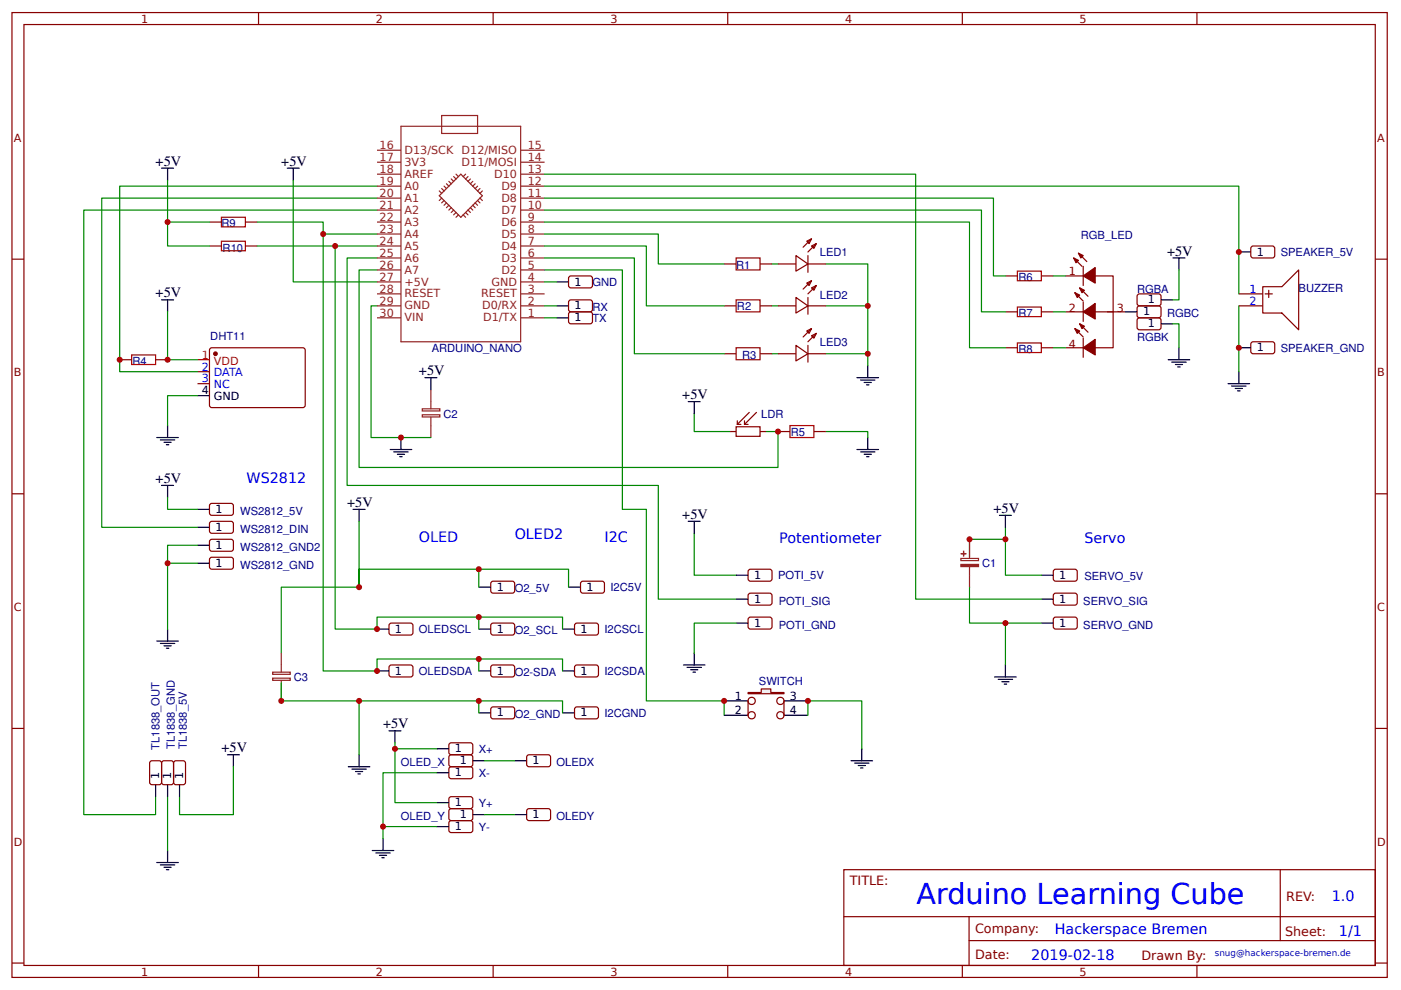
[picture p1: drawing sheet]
<svg xmlns="http://www.w3.org/2000/svg" width="310mm" height="219mm" viewBox="0 0 310 219" stroke-linecap="round" stroke-linejoin="round" font-family="sans-serif">
<g fill="none" stroke="#800" stroke-width=".26">
<path d="M2.6 2.8h304.1v213.2h-304.1zM5.3 5.4h298.7v208h-298.7zM57.1 2.8v2.6M109 2.8v2.6M160.9 2.8v2.6M212.7 2.8v2.6M264.6 2.8v2.6M2.6 57.3h2.7M46.3 49.1h2.6M46.3 54.4h2.6M54.2 49.1h2.7M54.2 54.4h2.7"/>
<path d="M160.1 58.3h2.6M168 58.3h2.7M172 58.3h3.9M175.9 56.5l2.7 1.8-2.7 1.6zM178.3 53.3l1.1-.5-.5 1zM178.6 58.3h4M178.6 56.5v3.7M179.4 54.4l1-.6-.5 1.1zM179.4 52.8l-1.9 1.8M180.4 53.8l-1.8 1.9M237.3 57l1.9 1.9M238.4 56l1.8 1.8"/>
<path d="M239.4 58.9v4.2M276.6 54.6l.4-.2h4.5l.3 .5-.1 1.9-.4 .2-4.5-.1-.3-.4zM304 57.3h2.7M26.5 79.5h2.6M34.4 79.5h2.6M46.4 77.1l.4-.2h20.4l.3 .5-.1 12.4-.5 .3-20.3-.1-.3-.4zM160.1 67.6h2.6M160.1 78.2h2.6M168 67.6h2.7M168 78.2h2.7M172 67.6h3.9M172 78.2h3.9"/>
<path d="M175.9 65.7l2.7 1.9-2.7 1.6zM175.9 76.3l2.7 1.9-2.7 1.6zM178.3 62.6l1.1-.6-.5 1.1zM178.3 73.2l1.1-.6-.5 1.1zM178.6 65.7v3.8M178.6 76.3v3.7M178.6 67.6h4M178.6 78.2h4M179.4 63.6l1-.5-.5 1.1zM179.4 74.2l1-.5-.5 1zM179.4 62l-1.9 1.9M179.4 72.6l-1.9 1.9"/>
<path d="M180.4 63.1l-1.8 1.9M180.4 73.7l-1.8 1.8M222.2 68.9h2.7M222.2 61h2.7M222.2 76.9h2.7M230.2 68.9h2.6M230.2 61h2.6M230.2 76.9h2.6M235.5 68.9h3.9M235.5 61h3.9M235.5 76.9h3.9M237.6 64.7l1.8 1.8"/>
<path d="M237.6 72.6l1.8 1.9M238.7 63.6l1.8 1.9M238.7 71.6l1.8 1.8M239.4 66.8v4.2M239.4 74.7v4.3M242.1 61h4v15.9h-4M242.1 68.9h6.6M276.6 75.8l.4-.3 4.5 .1 .3 .5-.1 1.8-.4 .3-4.5-.1-.3-.4zM43.7 82.2h2.6M43.7 84.8h2.6M172 95.4h2.6M179.9 95.4h2.7"/>
<path d="M2.6 109.1h2.7M46.6 111.3h4.7l.3 .5-.1 1.8-.4 .3-4.5-.1-.3-.4v-1.6zM46.6 115.3h4.7l.3 .5-.1 1.8-.4 .3-4.5-.1-.3-.5v-1.5zM46.6 119.3h4.7l.3 .4-.1 1.9-.4 .2h-4.5l-.3-.5v-1.6zM304 109.1h2.7M46.6 123.2h4.7l.3 .5-.1 1.8-.4 .3-4.5-.1-.3-.4v-1.6zM86.1 138l.4-.3 4.5 .1 .3 .4-.1 1.9-.4 .3-4.5-.1-.3-.5zM108.6 128.7l.4-.2h4.5l.3 .5-.1 1.8-.5 .3-4.5-.1-.2-.4zM108.6 138l.4-.3 4.5 .1 .3 .4-.1 1.9-.5 .3-4.5-.1-.2-.5zM127.3 137.8h4.7l.3 .4-.1 1.9-.4 .3-4.5-.1-.3-.5v-1.6zM128.4 128.7l.5-.2h4.5l.2 .5-.1 1.8-.4 .3-4.5-.1-.3-.4zM165.4 126.1l.5-.3 4.5 .1 .3 .4-.1 1.9-.5 .3-4.5-.1-.2-.5z"/>
<path d="M165.4 131.4l.5-.3 4.5 .1 .3 .4-.1 1.9-.5 .2h-4.5l-.2-.5zM165.4 136.7l.5-.3 4.5 .1 .3 .4-.1 1.9-.5 .2h-4.5l-.2-.5zM232.9 126.1l.5-.3 4.5 .1 .2 .4v1.9l-.5 .3-4.5-.1-.3-.5zM232.9 131.4l.5-.3 4.5 .1 .2 .4v1.9l-.5 .2h-4.5l-.3-.5zM232.9 136.7l.5-.3 4.5 .1 .2 .4v1.9l-.5 .2h-4.5l-.3-.5zM86.3 147h4.7l.3 .5-.1 1.9-.4 .2-4.5-.1-.3-.4v-1.6zM108.6 147.2l.4-.2h4.5l.3 .5-.1 1.9-.5 .2-4.5-.1-.2-.4zM108.6 156.5l.4-.3 4.5 .1 .3 .5-.1 1.8-.5 .3-4.5-.1-.2-.4zM127.1 156.5l.4-.3 4.5 .1 .3 .5-.1 1.8-.4 .3-4.5-.1-.3-.4zM127.3 147h4.7l.3 .5-.1 1.9-.4 .2-4.5-.1-.3-.4v-1.6zM2.6 161h2.7M116.5 167.1l.4-.3 4.5 .1 .3 .4-.1 1.9-.4 .3-4.5-.1-.3-.5z"/>
<path d="M116.5 179l.4-.3 4.5 .1 .3 .5-.1 1.8-.4 .3-4.5-.1-.3-.5zM304 161h2.7M186.5 192.2h117.5v21.2h-117.5zM283 192.2v15.7M2.6 212.9h2.7M57.1 213.4v2.6M109 213.4v2.6M160.9 213.4v2.6M186.6 202.6h117.3M212.7 213.4v2.6M214.2 207.9h89.7M214.2 202.6v10.6"/>
<path d="M264.6 213.4v2.6M304 212.9h2.7"/>
</g>
<g fill="none" stroke="#000" stroke-width=".26">
<path d="M35.7 37.2h2.7M37 37.2v2.6M63.5 37.2h2.6M64.8 37.2v2.6M259.3 57h2.6M260.6 57v2.7M273.8 55.7h2.7M35.7 66.3h2.7M37 66.3v2.6M273.8 76.9h2.7M34.7 96.7h4.7M35.5 97.2h3.1"/>
<path d="M36.2 97.8h1.6M36.8 98.3h.5M37 94.1v2.6M43.7 87.4h2.6M86.3 99.4h4.7M87 99.9h3.2M88.6 96.7v2.7M93.9 83.5h2.7M95.2 83.5v2.6M152.1 88.8h2.7M153.5 88.8v2.6M189.4 83.5h4.8"/>
<path d="M189.4 99.4h4.8M190.2 84h3.2M190.2 99.9h3.2M191 84.5h1.6M191.6 85.1h.5M191.8 80.8v2.7M191.8 96.7v2.7M271.5 84.8h4.7M272.3 85.3h3.1M273 85.9h1.6M273.6 86.4h.5M273.8 82.2v2.6"/>
<path d="M35.7 107.3h2.7M37 107.3v2.6M43.7 112.6h2.6M43.7 116.5h2.6M78.1 112.6h2.6M79.4 112.6v2.6M87.8 100.4h1.6M88.4 100.9h.5M152.1 115.2h2.7M153.5 115.2v2.7M191 100.4h1.6M191.6 100.9h.5"/>
<path d="M220.9 113.9h2.7M222.2 113.9v2.6M37 139v2.7M43.7 120.5h2.6M43.7 124.5h2.6M83.3 139h2.7M105.8 139h2.7M105.8 129.8h2.7M124.4 139h2.6M125.7 129.8h2.6M162.7 127.1h2.7M162.7 132.4h2.7"/>
<path d="M162.7 137.7h2.7M230.2 127.1h2.6M230.2 132.4h2.6M230.2 137.7h2.6M34.7 141.7h4.7M35.5 142.2h3.1M36.2 142.7h1.6M36.8 143.3h.5M83.3 148.3h2.7M105.8 148.3h2.7M105.8 157.6h2.7M124.4 148.3h2.6"/>
<path d="M124.4 157.6h2.6M151.1 147h4.7M151.9 147.5h3.1M152.7 148h1.6M153.2 148.6h.5M153.5 144.3v2.7M160.1 154.9h5.3M160.1 158.1h5.3M219.9 149.6h4.7M220.7 150.2h3.1M221.5 150.7h1.5M222 151.2h.5"/>
<path d="M222.2 147v2.6M77 169.5h4.8M77.8 170h3.2M78.6 170.5h1.6M79.1 171.1h.5M79.4 166.8v2.7M113.8 168.1h2.6M188.1 168.1h4.8M188.9 168.7h3.2M189.7 169.2h1.6M190.2 169.7h.6M190.5 165.5v2.6"/>
<path d="M113.8 180h2.6"/>
</g>
<g fill="none" stroke="#080" stroke-width=".26">
<path d="M37 39.8v9.3h9.3M64.8 39.8v22.5h18.5M120.4 38.5h82v93.9h27.8M37 49.1v5.3h9.3M56.9 49.1h14.5v2.6M56.9 54.4h17.2M83.3 59.7h-3.9v43.6h92.6v-7.9h-2.7M83.3 57h-6.6v50.3h68.8v25.1h17.2M83.3 54.4h-9.2v84.6h9.2v-2.6h41.1v2.6M83.3 51.7h-11.9v96.6h11.9v-2.6h41.1v2.6M83.3 41.1h-56.8v41.1h17.2M83.3 43.8h-60.8v72.7h21.2"/>
<path d="M120.4 59.7h17.2v52.9h5.3v42.3h17.2v3.2M120.4 57h19.8v21.2h19.9M120.4 54.4h22.5v13.2h17.2M120.4 49.1h93.9v27.8h7.9M120.4 46.4h96.6v22.5h5.2M120.4 43.8h99.2v17.2h2.6M120.4 41.1h153.4v23.9M120.4 51.7h25.1v6.6h14.6M170.7 58.3h1.3M182.6 58.3h9.2v22.5M37 68.9v10.6h6.7M83.3 67.6h-1.3v29.1h13.2"/>
<path d="M170.7 67.6h1.3M170.7 78.2h1.3M182.6 67.6h9.2M182.6 78.2h9.2M232.8 61h2.7M232.8 68.9h2.7M232.8 76.9h2.7M273.8 67.6v14.6M43.7 87.4h-6.7v6.7M153.5 91.4v4h7.9M182.6 95.4h9.2v1.3M37 109.9v2.7h6.7"/>
<path d="M79.4 115.2v14.6v-4h46.3v4M153.5 117.9v9.2h9.2M222.2 116.5v10.6h8M222.2 119.2h-7.9v4M43.7 124.5h-6.7v14.5M43.7 120.5h-6.7v4M79.4 129.8h-17.2v14.5M105.8 125.8v4M105.8 136.4v2.6M162.7 137.7h-9.2v6.6M214.3 129.8v7.9h7.9M230.2 137.7h-8v9.3"/>
<path d="M62.2 150.9v4h17.2M105.8 145.7v2.6M105.8 154.9v2.7M124.4 157.6v-2.7h-45v11.9"/>
</g>
<path d="M48.9 48h5.3v2.1h-5.3zM48.9 53.3h5.3v2.1h-5.3zM162.7 57h5.3v2.7h-5.3zM224.9 59.9h5.3v2.1h-5.3zM29.1 78.4h5.3v2.2h-5.3zM162.7 66.3h5.3v2.6h-5.3zM162.7 76.9h5.3v2.6h-5.3zM224.9 67.9h5.3v2.1h-5.3zM224.9 75.8h5.3v2.1h-5.3zM174.6 94.1h5.3v2.6h-5.3z" fill="none" stroke="#a00000" stroke-width=".26"/>
<g fill="none" stroke="#8d2323" stroke-width=".26">
<path d="M83.3 35.9h5.3M83.3 38.5h5.3M83.3 33.2h5.3M88.6 27.9h26.5v47.6h-26.5zM97.6 25.5h8v4h-8zM99.7 39.6l.6 .5M100.3 39l.5 .6M100.8 38.5l.5 .5M102.9 38.5l-.5 .5M103.5 39l-.6 .6M104 39.6l-.5 .5M115.1 35.9h5.3"/>
<path d="M115.1 38.5h5.3M115.1 33.2h5.3M83.3 41.1h5.3M83.3 43.8h5.3M83.3 46.4h5.3M83.3 49.1h5.3M83.3 51.7h5.3M83.3 54.4h5.3M83.3 57h5.3M83.3 59.7h5.3M97.1 43.3l4.8-4.8 4.7 4.8-4.7 4.7zM97.1 42.2l.5 .5"/>
<path d="M97.6 41.7l.6 .5M97.6 43.8l-.5 .5M98.2 41.1l.5 .6M98.2 44.3l-.6 .5M98.7 40.6l.5 .5M98.7 44.8l-.5 .6M99.2 40.1l.5 .5M99.2 45.4l-.5 .5M99.7 45.9l-.5 .5M100.3 46.4l-.6 .6M100.8 47l-.5 .5M101.3 47.5l-.5 .5"/>
<path d="M102.4 47.5l.5 .5M102.9 47l.6 .5M103.5 46.4l.5 .6M104 45.9l.5 .5M104.5 45.4l.5 .5M104.5 40.1l-.5 .5M105 40.6l-.5 .5M105 44.8l.6 .6M105.6 44.3l.5 .5M105.6 41.1l-.6 .6M106.1 43.8l.5 .5M106.1 41.7l-.5 .5"/>
<path d="M106.6 42.2l-.5 .5M115.1 41.1h5.3M115.1 43.8h5.3M115.1 46.4h5.3M115.1 49.1h5.3M115.1 51.7h5.3M115.1 54.4h5.3M115.1 57h5.3M115.1 59.7h5.3M83.3 62.3h5.3M83.3 65h5.3M83.3 67.6h5.3"/>
<path d="M83.3 70.2h5.3M115.1 62.3h5.3M115.1 65h5.3M115.1 67.6h5.3M115.1 70.2h5.3M93.3 91.7h3.9v.5h-3.9zM93.3 90.4h3.9v.4h-3.9zM95.2 86.1v4.3M95.2 92.2v4.5M214.3 119.2v4.2M212.4 123.4h3.9v.5h-3.9zM214.3 125.3v4.5"/>
<path d="M60.3 149.9h3.9v.5h-3.9zM60.3 148.6h3.9v.4h-3.9zM62.2 144.3v4.3M62.2 150.4v4.5"/>
</g>
<g fill="#800" stroke="#800" stroke-width=".26">
<path d="M237.3 57l1.1 .5-.5 .6z"/>
<path d="M238.4 56l1 .5-.5 .5z"/>
<path d="M239.4 61l2.7-1.9v3.5z"/>
<path d="M237.6 64.7l1.1 .5-.6 .5z"/>
<path d="M238.7 63.6l1 .6-.5 .5z"/>
<path d="M239.4 68.9l2.7-1.8v3.4z"/>
<path d="M237.6 72.6l1.1 .6-.6 .5z"/>
<path d="M238.7 71.6l1 .5-.5 .5z"/>
<path d="M239.4 76.9l2.7-1.9v3.4z"/>
<circle cx="47.6" cy="78.2" r=".4"/>
</g>
<path d="M161.4 95.4h1.3M162.7 94.3h5.3v2.1h-5.3zM163 93v.8M163 93.8h.8M164.6 93.8h.8M164.6 93v.8M165.6 91.1l-2.6 2.7M167.2 91.1l-2.6 2.7M168 95.4h1.3" fill="none" stroke="#840000" stroke-width=".26"/>
<path d="M43.7 79.5h2.6" fill="none" stroke="#f00" stroke-width=".26"/>
<g fill="#8d2323" stroke="#8d2323" stroke-width=".26">
<path d="M212.4 124.8h3.9v.4h-3.9z"/>
<path d="M212.5 122.4h1z"/>
<path d="M213 121.8v1.1z"/>
</g>
<path d="M165.4 153.1h2.9v-.8h2.1v.8h2.9v.2h-7.9z" fill="#efefef" stroke="#800" stroke-width=".26"/>
<g fill="none" stroke="#800" stroke-width=".26">
<path d="M125.7 61.2l.5-.2 4.5 .1 .3 .4-.1 1.9-.5 .2h-4.5l-.2-.5zM125.7 66.5l.5-.2 4.5 .1 .3 .4-.1 1.9-.5 .2h-4.5l-.2-.5zM125.9 69h4.8l.3 .5-.1 1.8-.5 .3-4.5-.1-.2-.5v-1.5zM251.4 65.2l.5-.2h4.5l.2 .5v1.8l-.5 .3-4.5-.1-.2-.4zM251.4 67.9l.5-.3 4.5 .1 .2 .4v1.9l-.5 .2h-4.5l-.2-.5zM251.4 70.5l.5-.3 4.5 .1 .2 .5v1.8l-.5 .3-4.5-.1-.2-.4zM273.8 65h5.3M273.8 67.6h5.3M279.1 63.4h4.3l3.7-3.7v13.2l-3.7-3.7h-4.3zM279.7 65h1.6M280.5 64.2v1.5M165.4 154.9v3.2"/>
<path d="M173.3 154.9v3.2M33.3 168.2l1.9-.1 .4 .3 .1 4.5-.2 .5h-1.9l-.5-.2v-4.5zM36 168.2l1.8-.1 .5 .3 .1 4.5-.3 .5h-1.9l-.4-.2-.1-4.5zM38.6 168.2l1.9-.1 .4 .3 .1 4.5-.3 .5h-1.8l-.5-.2v-4.5zM99.3 164.4l.4-.2h4.5l.3 .5-.1 1.9-.4 .2-4.5-.1-.3-.4zM99.3 176.3l.4-.2 4.5 .1 .3 .4-.1 1.9-.4 .2h-4.5l-.3-.5zM99.3 167.1l.4-.3 4.5 .1 .3 .4-.1 1.9-.4 .3-4.5-.1-.3-.5zM99.5 169.5h4.7l.3 .5-.1 1.8-.4 .3-4.5-.1-.3-.4v-1.6zM99.5 178.8h4.7l.3 .5-.1 1.8-.4 .3-4.5-.1-.3-.5v-1.5zM99.5 181.4h4.7l.3 .5-.1 1.9-.4 .2-4.5-.1-.3-.4v-1.6z"/>
<circle cx="166.2" cy="154.9" r=".8"/>
<circle cx="166.2" cy="158.1" r=".8"/>
<circle cx="172.5" cy="158.1" r=".8"/>
<circle cx="172.5" cy="154.9" r=".8"/>
</g>
<g fill="none" stroke="#000" stroke-width=".26">
<path d="M123 62.3h2.7M123 67.6h2.7M123 70.2h2.7M248.7 68.9h2.7M256.6 66.3h2.7M256.6 71.6h2.7M258.2 79.5h4.8M260.6 76.9v2.6M259 80h3.2M259.8 80.6h1.6M260.3 81.1h.6M173.3 154.9h5.3"/>
<path d="M173.3 158.1h5.3M34.4 173.4v2.7M37 173.4v2.7M39.7 173.4v2.7M50.3 166.8h2.6M51.6 166.8v2.7M86 161.5h2.6M87.3 161.5v2.7M96.6 165.5h2.6M96.6 170.8h2.6M96.6 177.4h2.6M104.5 168.1h2.7"/>
<path d="M34.7 190.6h4.7M35.5 191.2h3.1M36.2 191.7h1.6M36.8 192.2h.5M37 188v2.6M82.3 188h4.7M83.1 188.5h3.2M83.9 189h1.6M84.4 189.6h.5M84.7 185.3v2.7M96.6 182.7h2.6M104.5 180h2.7"/>
</g>
<g fill="none" stroke="#080" stroke-width=".26">
<path d="M83.3 46.4h-64.8v133.6h15.9v-3.9M260.6 59.7v6.6h-1.3M120.4 62.3h2.6M120.4 67.6h2.6M120.4 70.2h2.6M259.3 71.6h1.3v5.3M178.6 158.1v-3.2h11.9v10.6M37 176.1v11.9M51.6 169.5v10.5h-11.9v-3.9M87.3 164.2v1.3h9.3M87.3 165.5v11.9h9.3M96.6 170.8h-11.9v11.9"/>
<path d="M107.2 168.1h6.6M96.6 182.7h-11.9v2.6M107.2 180h6.6"/>
</g>
<g fill="#c00">
<circle cx="62.2" cy="154.9" r=".66"/>
<circle cx="79.4" cy="154.9" r=".66"/>
<circle cx="178.6" cy="154.9" r=".66"/>
<circle cx="105.8" cy="154.9" r=".66"/>
<circle cx="105.8" cy="136.4" r=".66"/>
<circle cx="88.6" cy="96.7" r=".66"/>
<circle cx="79.4" cy="129.8" r=".66"/>
<circle cx="273.8" cy="55.7" r=".66"/>
<circle cx="74.1" cy="54.4" r=".66"/>
<circle cx="83.3" cy="139" r=".66"/>
<circle cx="172" cy="95.4" r=".66"/>
<circle cx="191.8" cy="67.6" r=".66"/>
<circle cx="191.8" cy="78.2" r=".66"/>
<circle cx="83.3" cy="148.3" r=".66"/>
<circle cx="71.4" cy="51.7" r=".66"/>
<circle cx="37" cy="49.1" r=".66"/>
<circle cx="37" cy="79.5" r=".66"/>
<circle cx="222.3" cy="137.7" r=".66"/>
<circle cx="26.5" cy="79.5" r=".66"/>
<circle cx="273.8" cy="76.9" r=".66"/>
<circle cx="214.3" cy="119.2" r=".66"/>
<circle cx="222.3" cy="119.2" r=".66"/>
<circle cx="37" cy="124.5" r=".66"/>
<circle cx="105.8" cy="125.8" r=".66"/>
<circle cx="105.8" cy="145.7" r=".66"/>
<circle cx="160.1" cy="154.9" r=".66"/>
<circle cx="87.3" cy="165.5" r=".66"/>
<circle cx="84.7" cy="182.7" r=".66"/>
</g>
<text font-size="6.3" fill="#00f" x="202.6" y="199.9">Arduino Learning Cube</text>
<g font-size="3.2">
<text x="34.4" y="36.6">+5V</text>
<text x="62.2" y="36.6">+5V</text>
<text x="258" y="56.5">+5V</text>
<text x="34.4" y="65.7">+5V</text>
<text x="92.6" y="82.9">+5V</text>
<text x="150.8" y="88.2">+5V</text>
<text x="34.4" y="106.8">+5V</text>
<text x="76.7" y="112.1">+5V</text>
<text x="219.6" y="113.4">+5V</text>
<text x="150.8" y="114.7">+5V</text>
<text x="84.7" y="161">+5V</text>
<text x="48.9" y="166.3">+5V</text>
</g>
<g font-size="3.2" fill="#00f">
<text x="54.5" y="106.8">WS2812</text>
<text x="92.6" y="119.8">OLED</text>
<text x="113.8" y="119.2">OLED2</text>
<text x="133.6" y="119.7">I2C</text>
<text x="172.2" y="120">Potentiometer</text>
<text x="239.7" y="120">Servo</text>
<text x="294.4" y="199.2">1.0</text>
<text x="233.2" y="206.3">Hackerspace Bremen</text>
<text x="296" y="206.9">1/1</text>
<text x="228" y="212.2">2019-02-18</text>
</g>
<g font-size="2.8" fill="#800">
<text x="187.9" y="195.7">TITLE:</text>
<text x="284.3" y="199.2">REV:</text>
<text x="215.5" y="206.3">Company:</text>
<text x="284.1" y="206.8">Sheet:</text>
<text x="215.5" y="212.1">Date:</text>
<text x="252.3" y="212.1">Drawn By:</text>
</g>
<g font-size="2.5" fill="#800">
<text x="31.2" y="5">1</text>
<text x="83.1" y="5">2</text>
<text x="134.9" y="5">3</text>
<text x="186.8" y="5">4</text>
<text x="238.7" y="5">5</text>
<text x="3" y="31.4">A</text>
<text x="304.4" y="31.4">A</text>
<text x="236.3" y="60.7">1</text>
<text x="236.3" y="68.9">2</text>
<text x="246.9" y="68.9">3</text>
<text x="236.3" y="76.9">4</text>
<text x="3" y="83.2">B</text>
<text x="304.4" y="83.2">B</text>
<text x="3" y="135.1">C</text>
<text x="304.4" y="135.1">C</text>
<text x="3" y="186.9">D</text>
<text x="304.4" y="186.9">D</text>
<text x="31.2" y="215.6">1</text>
<text x="83.1" y="215.6">2</text>
<text x="134.9" y="215.6">3</text>
<text x="186.8" y="215.6">4</text>
<text x="238.7" y="215.6">5</text>
</g>
<g font-size="2.5" fill="#8d2323">
<text x="83.9" y="35.6">17</text>
<text x="83.9" y="32.9">16</text>
<text x="89.4" y="34">D13/SCK</text>
<text x="102" y="34">D12/MISO</text>
<text x="116.7" y="35.6">14</text>
<text x="116.7" y="32.9">15</text>
<text x="83.9" y="40.9">19</text>
<text x="83.9" y="38.2">18</text>
<text x="89.4" y="41.9">A0</text>
<text x="89.4" y="39.3">AREF</text>
<text x="89.4" y="36.6">3V3</text>
<text x="102" y="36.6">D11/MOSI</text>
<text x="109.3" y="39.3">D10</text>
<text x="110.8" y="41.9">D9</text>
<text x="116.7" y="38.2">13</text>
<text x="116.7" y="40.9">12</text>
<text x="83.9" y="46.2">21</text>
<text x="83.9" y="43.5">20</text>
<text x="89.4" y="47.2">A2</text>
<text x="89.4" y="44.6">A1</text>
<text x="110.8" y="44.6">D8</text>
<text x="110.8" y="47.2">D7</text>
<text x="116.7" y="43.5">11</text>
<text x="116.7" y="46.2">10</text>
<text x="83.9" y="51.5">23</text>
<text x="83.9" y="48.8">22</text>
<text x="89.4" y="52.5">A4</text>
<text x="89.4" y="49.9">A3</text>
<text x="110.8" y="49.9">D6</text>
<text x="110.8" y="52.5">D5</text>
<text x="116.7" y="48.8">9</text>
<text x="116.7" y="51.5">8</text>
<text x="83.9" y="59.4">26</text>
<text x="83.9" y="56.8">25</text>
<text x="83.9" y="54.1">24</text>
<text x="89.4" y="57.8">A6</text>
<text x="89.4" y="55.2">A5</text>
<text x="110.8" y="55.2">D4</text>
<text x="110.8" y="57.8">D3</text>
<text x="116.7" y="54.1">7</text>
<text x="116.7" y="56.8">6</text>
<text x="116.7" y="59.4">5</text>
<text x="83.9" y="64.7">28</text>
<text x="83.9" y="62">27</text>
<text x="89.4" y="65.7">RESET</text>
<text x="89.4" y="63.1">+5V</text>
<text x="89.4" y="60.5">A7</text>
<text x="106.4" y="65.7">RESET</text>
<text x="108.6" y="63.1">GND</text>
<text x="110.8" y="60.5">D2</text>
<text x="116.7" y="62">4</text>
<text x="116.7" y="64.7">3</text>
<text x="83.9" y="70">30</text>
<text x="83.9" y="67.3">29</text>
<text x="89.4" y="71">VIN</text>
<text x="89.4" y="68.4">GND</text>
<text x="106.6" y="68.4">D0/RX</text>
<text x="106.8" y="71">D1/TX</text>
<text x="116.7" y="67.3">2</text>
<text x="116.7" y="70">1</text>
</g>
<g font-size="2.5" fill="#000080">
<text x="48.9" y="50.3">R9</text>
<text x="238.9" y="52.8">RGB_LED</text>
<text x="49.2" y="55.7">R10</text>
<text x="162.7" y="59.5">R1</text>
<text x="181.2" y="56.6">LED1</text>
<text x="283.1" y="56.6">SPEAKER_5V</text>
<text x="131" y="63.2">GND</text>
<text x="225.2" y="62">R6</text>
<text x="251.4" y="64.8">RGBA</text>
<text x="287.1" y="64.6">BUZZER</text>
<text x="131" y="68.8">RX</text>
<text x="131" y="71.2">TX</text>
<text x="162.9" y="68.5">R2</text>
<text x="181.2" y="66.2">LED2</text>
<text x="225.2" y="70">R7</text>
<text x="258" y="70.1">RGBC</text>
<text x="46.5" y="75.2">DHT11</text>
<text x="95.4" y="77.8">ARDUINO_NANO</text>
<text x="181.2" y="76.5">LED3</text>
<text x="225.2" y="77.9">R8</text>
<text x="251.4" y="75.4">RGBK</text>
<text x="283.1" y="77.8">SPEAKER_GND</text>
<text x="29.3" y="80.7">R4</text>
<text x="164" y="79.4">R3</text>
<text x="98" y="92.3">C2</text>
<text x="168.3" y="92.5">LDR</text>
<text x="174.8" y="96.3">R5</text>
<text x="53.1" y="113.8">WS2812_5V</text>
<text x="53.1" y="117.8">WS2812_DIN</text>
<text x="53.1" y="121.7">WS2812_GND2</text>
<text x="53.1" y="125.7">WS2812_GND</text>
<text x="217.1" y="125.4">C1</text>
<text x="113.8" y="130.9">O2_5V</text>
<text x="134.9" y="130.7">I2C5V</text>
<text x="172" y="128.1">POTI_5V</text>
<text x="239.7" y="128.2">SERVO_5V</text>
<text x="172.2" y="133.6">POTI_SIG</text>
<text x="239.4" y="133.6">SERVO_SIG</text>
<text x="92.6" y="140">OLEDSCL</text>
<text x="113.8" y="140.2">O2_SCL</text>
<text x="133.6" y="140">I2CSCL</text>
<text x="172.2" y="138.9">POTI_GND</text>
<text x="239.4" y="138.9">SERVO_GND</text>
<text x="92.6" y="149.2">OLEDSDA</text>
<text x="113.8" y="149.5">O2-SDA</text>
<text x="133.6" y="149.2">I2CSDA</text>
<text x="65" y="150.5">C3</text>
<text x="167.8" y="151.5">SWITCH</text>
<text x="113.8" y="158.7">O2_GND</text>
<text x="133.6" y="158.5">I2CGND</text>
<text x="35.2" y="165.7" transform="rotate(-90 35.2 165.7)">TL1838_OUT</text>
<text x="38.6" y="165.6" transform="rotate(-90 38.6 165.6)">TL1838_GND</text>
<text x="41.3" y="165.6" transform="rotate(-90 41.3 165.6)">TL1838_5V</text>
<text x="105.8" y="166.4">X+</text>
<text x="88.6" y="169.3">OLED_X</text>
<text x="105.8" y="171.7">X-</text>
<text x="123" y="169.3">OLEDX</text>
<text x="105.8" y="178.3">Y+</text>
<text x="88.6" y="181.2">OLED_Y</text>
<text x="105.8" y="183.6">Y-</text>
<text x="123" y="181.2">OLEDY</text>
</g>
<g font-size="2.5">
<text x="277.8" y="56.5">1</text>
<text x="127" y="63.1">1</text>
<text x="127" y="68.4">1</text>
<text x="127" y="71">1</text>
<text x="252.7" y="69.7">1</text>
<text x="253.8" y="67.1">1</text>
<text x="253.8" y="72.4">1</text>
<text x="277.8" y="77.7">1</text>
<text x="44.6" y="87.2">4</text>
<text x="47.3" y="88.5">GND</text>
<text x="47.6" y="113.4">1</text>
<text x="47.6" y="117.3">1</text>
<text x="47.6" y="121.3">1</text>
<text x="47.6" y="125.3">1</text>
<text x="109.8" y="130.6">1</text>
<text x="129.6" y="130.6">1</text>
<text x="166.7" y="127.9">1</text>
<text x="234.2" y="127.9">1</text>
<text x="166.7" y="133.2">1</text>
<text x="234.2" y="133.2">1</text>
<text x="87.3" y="139.8">1</text>
<text x="109.8" y="139.8">1</text>
<text x="128.3" y="139.8">1</text>
<text x="166.7" y="138.5">1</text>
<text x="234.2" y="138.5">1</text>
<text x="87.3" y="149.1">1</text>
<text x="109.8" y="149.1">1</text>
<text x="128.3" y="149.1">1</text>
<text x="162.5" y="154.6">1</text>
<text x="174.6" y="154.6">3</text>
<text x="109.8" y="158.4">1</text>
<text x="128.3" y="158.4">1</text>
<text x="162.5" y="157.8">2</text>
<text x="174.6" y="157.8">4</text>
<text x="100.5" y="166.3">1</text>
<text x="35.2" y="172.1" transform="rotate(-90 35.2 172.1)">1</text>
<text x="37.8" y="172.1" transform="rotate(-90 37.8 172.1)">1</text>
<text x="40.5" y="172.1" transform="rotate(-90 40.5 172.1)">1</text>
<text x="100.5" y="171.6">1</text>
<text x="101.6" y="168.9">1</text>
<text x="117.7" y="168.9">1</text>
<text x="100.5" y="178.2">1</text>
<text x="100.5" y="183.5">1</text>
<text x="101.6" y="180.8">1</text>
<text x="117.7" y="180.8">1</text>
</g>
<g font-size="2.5" fill="#00f">
<text x="276.2" y="64.7">1</text>
<text x="276.2" y="67.3">2</text>
<text x="44.6" y="81.9">2</text>
<text x="47.3" y="83.2">DATA</text>
<text x="44.6" y="84.5">3</text>
<text x="47.3" y="85.9">NC</text>
</g>
<g font-size="2.5" fill="#f00">
<text x="44.6" y="79.2">1</text>
<text x="47.3" y="80.6">VDD</text>
</g>
<text font-size="1.9" fill="#00f" x="268.6" y="211.4">snug@hackerspace-bremen.de</text>
</svg>
